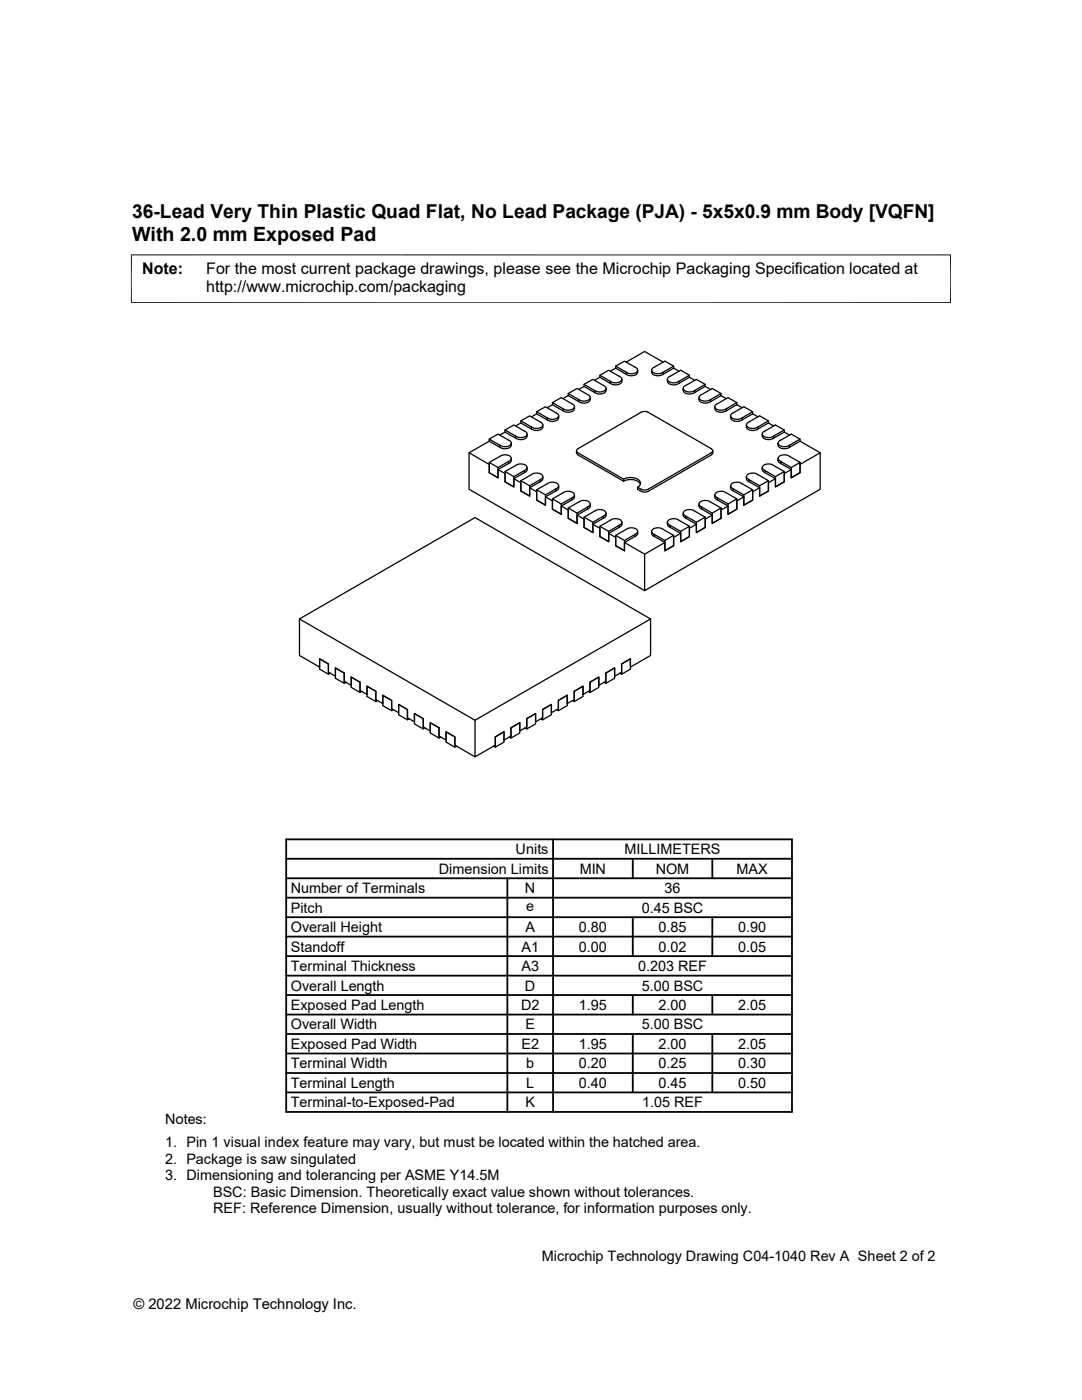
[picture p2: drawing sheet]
<svg xmlns="http://www.w3.org/2000/svg" width="216mm" height="279mm" viewBox="0 0 216 279" stroke-linecap="round" stroke-linejoin="round" font-family="sans-serif">
<g fill="none" stroke="#000" stroke-width=".25">
<path d="M113.4 78.5l2.1 1.3v.4l-2.1-1.2M113.4 79v-.5l1.7-1 2.1 1.2a.64 .64 0 0 1 .6 .8 .64 .64 0 0 1-.8 .5h-.9l-.6-.3M113.4 79l-1.1 .5M116.5 76.7l2.1 1.2M116.5 77.1v-.4l1.8-1 2.1 1.2a.64 .64 0 0 1 .5 .8 .64 .64 0 0 1-.7 .5h-1l-.6-.3M116.5 77.1l-1 .6M116.5 77.1l2.1 1.2M117.8 79.3a1.26 1.26 0 0 1-2 1l-.3-.2M118.6 77.9v.4M119.7 74.9l2.1 1.2v.4l-2.1-1.2M119.7 75.3v-.4l1.8-1 2 1.2a.64 .64 0 0 1 .6 .7 .64 .64 0 0 1-.8 .5l-.9 .1-.6-.3M119.7 75.3l-1.1 .6"/>
<path d="M120.9 77.9a1.54 1.54 0 0 1-2.3 .4M120.9 77.5v.4M122.9 73.5l2 1.2M122.9 73.1l2 1.2M122.9 73.5v-.4l1.7-1 2.1 1.2a.64 .64 0 0 1 .5 .7 .64 .64 0 0 1-.7 .5h-1l-.6-.2M122.9 73.5l-1.1 .6M124.1 76.1a1.54 1.54 0 0 1-2.3 .4M124.1 75.7v.4M124.9 74.3v.4M127.3 73.9a1.26 1.26 0 0 1-2 1l-.4-.2M130 73.9a1.03 1.03 0 0 0 1.4 1.1l.9-.3M132.3 72.3l-3.7-2.2-3.7 2.2"/>
<path d="M133.2 75.7v.4M133.2 76.1a1.54 1.54 0 0 0 2.3 .4M134.4 73.5v-.4l-1.7-1-2.1 1.2a.64 .64 0 0 0-.6 .7 .64 .64 0 0 0 .8 .5h.9l.6-.2M134.4 73.1l-2.1 1.2v.4M134.4 73.5l1.1 .6M134.4 73.5l-2.1 1.2M136.3 77.5a1.26 1.26 0 0 0 2 1l.3-.2M137.6 75.3v-.4l-1.8-1-2.1 1.2a.64 .64 0 0 0-.5 .7 .64 .64 0 0 0 .7 .5l1 .1 .6-.3M137.6 74.9l-2.1 1.2v.4l2.1-1.2M137.6 75.3l1 .6M139.5 79.3a1.26 1.26 0 0 0 2 1l.3-.2M140.7 77.1l1.1 .6"/>
<path d="M140.7 76.7l-2.1 1.2v.4M140.7 77.1l-2.1 1.2M140.7 77.1v-.4l-1.7-1-2.1 1.2a.64 .64 0 0 0-.6 .8 .64 .64 0 0 0 .8 .5h.9l.6-.3M143.9 79l1 .5M143.9 79v-.5l-1.8-1-2.1 1.2a.64 .64 0 0 0-.5 .8 .64 .64 0 0 0 .8 .5h.9l.6-.3M143.9 78.5l-2.1 1.3v.4l2.1-1.2M97.6 88.1l2.1 1.2M97.6 87.6l2.1 1.3M97.6 92.3l1.8 1M97.6 88.1l-4 2.3M99.4 93.7l1.4 .8v1.7l1.7 1v-1.7l2.1-1.2v-.4l-2.1 1.2v2.1l-1.7-1v-2.1l2.1-1.2a1.51 1.51 0 0 1 2.3 .4l-.1 .3-.5 .3M99.7 88.9v.4"/>
<path d="M100.8 94.1l1.7 1M100.8 86.2l-1.1 .6M100.8 85.8l2.1 1.2v.4l-2.1-1.2M101.5 87.8l-2.1-1.2-1.8 1v.5M101.5 87.8a.64 .64 0 0 1 .5 .8 .64 .64 0 0 1-.7 .5h-1l-.6-.3M101.5 92.1a.64 .64 0 0 0 .5-.8 .64 .64 0 0 0-.7-.5l-1.2 .1-2.5 1.4v2l1.8 1.1v-2.1l2.1-1.2v.4l-2.1 1.2v1.7l-1.8-1.1v-1.6l-4-2.3v7.2l35 20.3M102 88.4a1.03 1.03 0 0 1-1.3 1.2l-1-.4M102 91.5v.6l-.5 .4M102.5 95.5l1.4 .8v1.7l1.8 1v-1.7l2.1-1.2M103.9 95.9l1.8 1M103.9 84l2.1 1.2v.4l-2.1-1.2M103.9 84.4l-1 .6"/>
<path d="M103.9 84.4v-.4l1.8-1 2.1 1.2a.64 .64 0 0 1 .5 .7 .64 .64 0 0 1-.8 .5l-.9 .1-.6-.3M104.6 86l-2.1-1.2-1.7 1v.4M104.6 86a.64 .64 0 0 1 .6 .8 .64 .64 0 0 1-.8 .5h-.9l-.6-.3M105.2 93.3l-.1 .7-.5 .3M105.2 86.6a1.03 1.03 0 0 1-1.4 1.1l-.9-.3M105.7 97.3l1.4 .8v1.7l1.7 1v-1.6l2.1-1.2M106 94.7a1.51 1.51 0 0 1 2.3 .4l-.1 .3-.4 .3M106 94.7l-2.1 1.2v2.1l1.8 1v-2.1l2.1-1.2M107.1 97.7l1.7 1.1M107.1 82.2l2.1 1.2v.4l-2.1-1.2M107.1 82.6l-1.1 .6M107.1 82.6v-.4l1.7-1 2.1 1.2a.64 .64 0 0 1 .6 .7 .64 .64 0 0 1-.8 .5l-1 .1-.5-.3"/>
<path d="M107.8 95.7v.4M108.3 95.5l-.1 .4-.4 .2M108.3 85.2a1.54 1.54 0 0 1-2.3 .4M108.3 84.8v.4M108.3 95.1v.4M108.8 99.2l1.4 .8v1.6l1.8 1v-1.6l2.1-1.2M110.2 99.6l2.1-1.2a1.51 1.51 0 0 1 2.3 .4l-.3 .5-2.3 1.3v2l-1.8-1zM110.2 99.6l1.8 1M110.2 80.8l-1 .6M110.2 80.8l2.1 1.2M110.2 80.3l2.1 1.3M110.2 80.8v-.5l1.8-.9 2.1 1.2a.64 .64 0 0 1 .5 .7 .64 .64 0 0 1-.7 .5h-1l-.6-.2"/>
<path d="M110.9 97.5a.64 .64 0 0 0 .6-.7 .64 .64 0 0 0-.8-.5l-1.2 .1-2.4 1.3v2.1l1.7 1v-2l2.1-1.2v.4M111.5 97.4l-.2 .3-.4 .3M111.5 83.4a1.54 1.54 0 0 1-2.3 .4M111.5 83v.4M111.5 96.9v.5M112.3 81.6v.4M114.1 99.4v.4M114.6 81.2a1.26 1.26 0 0 1-2 .9l-.3-.1M114.6 98.8v.6l-.5 .4M115 90l.1 .5 .2 .3M115.3 90.8l9.1 5.2M124.4 95.6l-9.1-5.2a.43 .43 0 0 1-.3-.4 .43 .43 0 0 1 .3-.4l12.6-7.3 .7-.2 .7 .2 12.6 7.3a.43 .43 0 0 1 .3 .4 .43 .43 0 0 1-.3 .4l-12.6 7.2-1.1 .2-1-.6v.5l.7 .4"/>
<path d="M124.4 95.6v.4M124.4 96a2.67 2.67 0 0 1 3.4 .6M124.4 95.6a2.54 2.54 0 0 1 3.4 .7l-.1 .5-.5 .4M127.9 98l.7 .2 .7-.2M141.9 90.8l-12.6 7.3M142.2 90v.5l-.3 .3M142.6 98.8l.1 .6 .5 .4M142.6 81.2a1.26 1.26 0 0 0 2 .9l.3-.1M143.2 99.8v-.4l2.1 1.2M143.2 99.4a.64 .64 0 0 1-.5-.8 .64 .64 0 0 1 .7-.5l1.2 .1 2.4 1.4v2l-1.7 1v-2l1.7-1M145.8 83v.4M145.8 96.9v.5"/>
<path d="M145.8 83.4a1.54 1.54 0 0 0 2.3 .4M145.8 97.4l.1 .3 .4 .3M146.3 98v-.4l2.1 1.2M146.3 97.5a.64 .64 0 0 1-.5-.7 .64 .64 0 0 1 .8-.5l1.1 .1 2.5 1.3v2.1l-1.8 1v-2l1.8-1.1M147 80.8l1.1 .6M147 80.8v-.5l-1.7-.9-2.1 1.2a.64 .64 0 0 0-.5 .7 .64 .64 0 0 0 .7 .5h1l.5-.2M147 80.3l-2.1 1.3v.4M147 80.8l-2.1 1.2M148.4 99.2l-1.4 .8v1.6l-1.7 1v-1.6l-2.1-1.2M148.9 84.8v.4M148.9 95.1v.4M148.9 95.5l.2 .4 .4 .2"/>
<path d="M148.9 85.2a1.54 1.54 0 0 0 2.3 .4M149.5 96.1v-.4l2.1 1.2M149.5 95.7a.64 .64 0 0 1-.5-.7 .64 .64 0 0 1 .7-.5h1.2l2.4 1.4v2.1l-1.7 1v-2.1l1.7-1M150.2 82.6l1 .6M150.2 82.6v-.4l-1.8-1-2.1 1.2a.64 .64 0 0 0-.5 .7 .64 .64 0 0 0 .8 .5l.9 .1 .6-.3M150.2 82.2l-2.1 1.2v.4l2.1-1.2M151.6 97.3l-1.4 .8v1.7l-1.8 1v-1.6l-2.1-1.2M152.1 86.6a1.26 1.26 0 0 0 2 1l.3-.2M152.1 93.3l.1 .7 .4 .3M152.6 94.3v-.4l2.1 1.2M152.6 93.9a.64 .64 0 0 1-.5-.7 .64 .64 0 0 1 .8-.6l1.1 .1 2.5 1.4v2.1l-1.8 1v-2.1l1.8-1M153.3 84.4l1.1 .6"/>
<path d="M153.3 84.4v-.4l-1.7-1-2.1 1.2a.64 .64 0 0 0-.5 .7 .64 .64 0 0 0 .7 .5l1 .1 .5-.3M153.3 84l-2.1 1.2v.4M153.3 84.4l-2.1 1.2M154.7 95.5l-1.4 .8v1.7l-1.7 1v-1.7l-2.1-1.2M155.2 91.5l.1 .6 .5 .4M155.2 88.4a1.26 1.26 0 0 0 2 1l.3-.2M155.8 92.1a.64 .64 0 0 1-.5-.8 .64 .64 0 0 1 .7-.5l1.2 .1 2.4 1.4v2l-1.7 1.1v-2.1l1.7-1M155.8 92.5l2.1 1.2v1.7l1.7-1.1v-1.6l4.1-2.3v7.2l-35.1 20.3v-7.3l4.1-2.3M155.8 92.5v-.4l2.1 1.2M156.5 86.2l1 .6M156.5 86.2v-.4l-1.8-1-2.1 1.2a.64 .64 0 0 0-.5 .8 .64 .64 0 0 0 .8 .5h.9l.6-.3M156.5 85.8l-2.1 1.2v.4l2.1-1.2"/>
<path d="M157.9 93.7l-1.4 .8v1.7l-1.8 1v-1.7l-2.1-1.2M159.6 88.1l4.1 2.3M159.6 87.6l-2.1 1.3v.4M159.6 88.1v-.5l-1.7-1-2.1 1.2a.64 .64 0 0 0-.5 .8 .64 .64 0 0 0 .7 .5h1l.5-.3M159.6 88.1l-2.1 1.2M112 101l1.4 .8v1.6l1.7 1.1v-1.7l2.1-1.2M113.4 101.4l1.7 1M115.1 102.8l1.4 .8v1.7l1.8 1v-1.7l2.1-1.2M116.5 103.2l2.1-1.2a1.51 1.51 0 0 1 2.3 .4l-.3 .5-2.3 1.3v2.1l-1.8-1zM116.5 103.2l1.8 1M117.2 101.2a.64 .64 0 0 0 .6-.8 .64 .64 0 0 0-.8-.5l-1.2 .1-2.4 1.4v2l1.7 1.1v-2.1l2.1-1.2v.4M117.8 100.6l-.1 .6-.5 .4"/>
<path d="M118.3 104.6l1.4 .8v1.7l1.8 1v-1.7l2-1.2M119.7 105l1.8 1M120.4 103v.4M120.9 102.8l-.1 .4-.4 .2M120.9 102.4v.4M121.5 106.4l1.4 .9v1.6l1.7 1v-1.6l2.1-1.2M122.9 106.8l2-1.2a1.51 1.51 0 0 1 2.3 .4l-.3 .6-2.3 1.3v2l-1.7-1zM122.9 106.8l1.7 1.1M123.5 104.8a.64 .64 0 0 0 .6-.7 .64 .64 0 0 0-.8-.5h-1.1l-2.5 1.4v2.1l1.8 1v-2.1l2-1.2v.4M124.1 104.6l-.2 .4-.4 .2M124.1 104.2v.4M124.6 108.3l4 2.3"/>
<path d="M126.7 106.7v.4M127.3 106l-.1 .7-.5 .4M130 106l.1 .7 .5 .4M130.6 107.1v-.4l2.1 1.2M130.6 106.6a.64 .64 0 0 1-.6-.7 .64 .64 0 0 1 .8-.5l1.2 .1 2.4 1.3v2.1l-1.7 1v-2l1.7-1.1M133.2 104.2v.4M133.2 104.6l.1 .4 .4 .2M133.7 105.2v-.4l2.1 1.2M133.7 104.8a.64 .64 0 0 1-.5-.7 .64 .64 0 0 1 .7-.5h1.2l2.5 1.4v2.1l-1.8 1v-2.1l1.8-1M135.8 106.4l-1.4 .9v1.6l-1.7 1v-1.6l-2.1-1.2M136.3 102.4l.1 .7 .5 .3M136.9 103.4v-.4l2.1 1.2"/>
<path d="M136.9 103a.64 .64 0 0 1-.6-.7 .64 .64 0 0 1 .8-.6l1.2 .1 2.4 1.4v2.1l-1.7 1v-2.1l1.7-1M139 104.6l-1.4 .8v1.7l-1.8 1v-1.7l-2.1-1.2M139.5 100.6l.1 .6 .4 .4M140 101.6v-.4l2.1 1.2M140 101.2a.64 .64 0 0 1-.5-.8 .64 .64 0 0 1 .8-.5l1.1 .1 2.5 1.4v2l-1.8 1.1v-2.1l1.8-1M142.1 102.8l-1.4 .8v1.7l-1.7 1v-1.7l-2.1-1.2M145.3 101l-1.4 .8v1.6l-1.8 1.1v-1.7l-2.1-1.2M59.8 123.5l35 20.2M59.8 123.5l35-20.2 35 20.2M59.8 123.5v7.3l4 2.3v-1.6l1.7 1v1.7l1.4 .8v-1.7l1.8 1v1.7l1.4 .8v-1.7l1.7 1v1.7l1.4 .8v-1.7l1.8 1.1v1.6l1.4 .8v-1.6l1.7 1v1.6l1.4 .8v-1.6l1.8 1v1.7l1.4 .8v-1.7l1.8 1v1.7l1.4 .8v-1.7l1.7 1v1.7l1.4 .8v-1.7l1.8 1.1v1.6l4 2.3M65.9 134.3l-.4 .3v-2.1l-1.7-1v2l1.7 1.1M69 136.2l-.3 .2v-2.1l-1.8-1v2.1l1.8 1"/>
<path d="M72.2 138l-.4 .2v-2.1l-1.7-1v2.1l1.7 1M75.3 139.8l-.3 .2v-2l-1.8-1.1v2.1l1.8 1M114.2 139.8l.4 .2v-2l1.7-1.1v2.1l-1.7 1M117.4 138l.3 .2v-2.1l1.8-1v2.1l-1.8 1M120.5 136.2l.4 .2v-2.1l1.7-1v2.1l-1.7 1M123.7 134.3l.3 .3v-2.1l1.8-1v2l-1.8 1.1M78.5 141.6l-.4 .2v-2l-1.7-1v2l1.7 1M81.6 143.4l-.3 .3v-2.1l-1.8-1v2l1.8 1.1M84.8 145.3l-.3 .2v-2.1l-1.8-1v2.1l1.8 1M87.9 147.1l-.3 .2v-2.1l-1.7-1v2.1l1.7 1M91.1 148.9l-.3 .2v-2l-1.8-1v2l1.8 1M94.8 143.7l35-20.2v7.3l-4 2.3v-1.6l-1.8 1v1.7l-1.4 .8v-1.7l-1.7 1v1.7l-1.4 .8v-1.7l-1.8 1v1.7l-1.4 .8v-1.7l-1.7 1.1v1.6l-1.4 .8v-1.6l-1.8 1v1.6l-1.4 .8v-1.6l-1.7 1v1.7l-1.4 .8v-1.7l-1.8 1v1.7l-1.4 .8v-1.7l-1.7 1v1.7l-1.4 .8v-1.7l-1.8 1.1v1.6l-4 2.3z"/>
<path d="M98.5 148.9l.3 .2v-2l1.8-1v2l-1.8 1M101.6 147.1l.4 .2v-2.1l1.7-1v2.1l-1.7 1M104.8 145.3l.3 .2v-2.1l1.8-1v2.1l-1.8 1M107.9 143.4l.4 .3v-2.1l1.7-1v2l-1.7 1.1M111.1 141.6l.3 .2v-2l1.8-1v2l-1.8 1"/>
</g>
<path d="M26.1 50.9h163.7M26.2 50.8v9.7M189.7 50.8v9.7M26.1 60.4h163.7" fill="none" stroke="#000" stroke-width=".2"/>
<g fill="none" stroke="#000" stroke-width=".36">
<path d="M57.1 179.2h100.9M57.1 175.3h100.9M57.1 171.4h100.9M57.1 167.5h100.9v54.4h-100.9zM101.2 175.3v46.6M110.4 167.5v54.4M126.3 171.4v3.9M142.1 171.4v3.9M57.1 186.9h100.9M57.1 183h100.9M57.1 198.6h100.9M57.1 194.7h100.9"/>
<path d="M57.1 190.8h100.9M126.3 183v7.8M126.3 198.6v3.9M142.1 183v7.8M142.1 198.6v3.9M57.1 214.1h100.9M57.1 206.4h100.9M57.1 202.5h100.9M57.1 210.2h100.9M57.1 218h100.9M126.3 206.4v11.6M142.1 206.4v11.6"/>
</g>
<text font-size="3.9" x="26.4" y="48">With 2.0 mm Exposed Pad</text>
<text font-size="3.8" x="26.4" y="43.5">36-Lead Very Thin Plastic Quad Flat, No Lead Package (PJA) - 5x5x0.9 mm Body [VQFN]</text>
<g font-size="3.2">
<text x="28.4" y="54.6">Note:</text>
<text x="41.1" y="58.3">http://www.microchip.com/packaging</text>
<text x="41.1" y="54.6">For the most current package drawings, please see the Microchip Packaging Specification located at</text>
</g>
<g font-size="2.9">
<text x="102.9" y="170.5">Units</text>
<text x="124.6" y="170.5">MILLIMETERS</text>
<text x="58" y="178.2">Number of Terminals</text>
<text x="87.6" y="174.4">Dimension Limits</text>
<text x="104.8" y="178.2">N</text>
<text x="115.7" y="174.4">MIN</text>
<text x="130.8" y="174.4">NOM</text>
<text x="132.6" y="178.2">36</text>
<text x="147" y="174.4">MAX</text>
<text x="58" y="182.1">Pitch</text>
<text x="105" y="181.8">e</text>
<text x="128" y="182.1">0.45 BSC</text>
<text x="58" y="186">Overall Height</text>
<text x="58" y="189.9">Standoff</text>
<text x="104.1" y="189.9">A1</text>
<text x="104.8" y="186">A</text>
<text x="115.5" y="186">0.80</text>
<text x="115.5" y="189.9">0.00</text>
<text x="131.4" y="186">0.85</text>
<text x="131.4" y="189.9">0.02</text>
<text x="147.3" y="186">0.90</text>
<text x="147.3" y="189.9">0.05</text>
<text x="58" y="193.8">Terminal Thickness</text>
<text x="58" y="197.7">Overall Length</text>
<text x="104.1" y="193.8">A3</text>
<text x="104.8" y="197.7">D</text>
<text x="127.3" y="193.8">0.203 REF</text>
<text x="128" y="197.7">5.00 BSC</text>
<text x="58" y="201.6">Exposed Pad Length</text>
<text x="104" y="201.6">D2</text>
<text x="115.5" y="201.6">1.95</text>
<text x="131.4" y="201.6">2.00</text>
<text x="147.3" y="201.6">2.05</text>
<text x="58" y="205.4">Overall Width</text>
<text x="58" y="209.3">Exposed Pad Width</text>
<text x="104" y="209.3">E2</text>
<text x="104.8" y="205.4">E</text>
<text x="115.5" y="209.3">1.95</text>
<text x="128" y="205.4">5.00 BSC</text>
<text x="131.4" y="209.3">2.00</text>
<text x="147.3" y="209.3">2.05</text>
<text x="58" y="213.2">Terminal Width</text>
<text x="105" y="213.2">b</text>
<text x="115.5" y="213.2">0.20</text>
<text x="131.4" y="213.2">0.25</text>
<text x="147.3" y="213.2">0.30</text>
<text x="58" y="217.1">Terminal Length</text>
<text x="58" y="221">Terminal-to-Exposed-Pad</text>
<text x="104.8" y="221">K</text>
<text x="105" y="217.1">L</text>
<text x="115.5" y="217.1">0.40</text>
<text x="128.1" y="221">1.05 REF</text>
<text x="131.4" y="217.1">0.45</text>
<text x="147.3" y="217.1">0.50</text>
<text x="32.9" y="224.3">Notes:</text>
<text x="32.9" y="228.9">1. Pin 1 visual index feature may vary, but must be located within the hatched area.</text>
<text x="32.9" y="232.2">2. Package is saw singulated</text>
<text x="32.9" y="235.5">3. Dimensioning and tolerancing per ASME Y14.5M</text>
<text x="42.5" y="238.8">BSC: Basic Dimension. Theoretically exact value shown without tolerances.</text>
<text x="42.5" y="242.2">REF: Reference Dimension, usually without tolerance, for information purposes only.</text>
<text x="108.1" y="251.7">Microchip Technology Drawing C04-1040 Rev A Sheet 2 of 2</text>
<text x="26.6" y="261.3">© 2022 Microchip Technology Inc.</text>
</g>
</svg>
